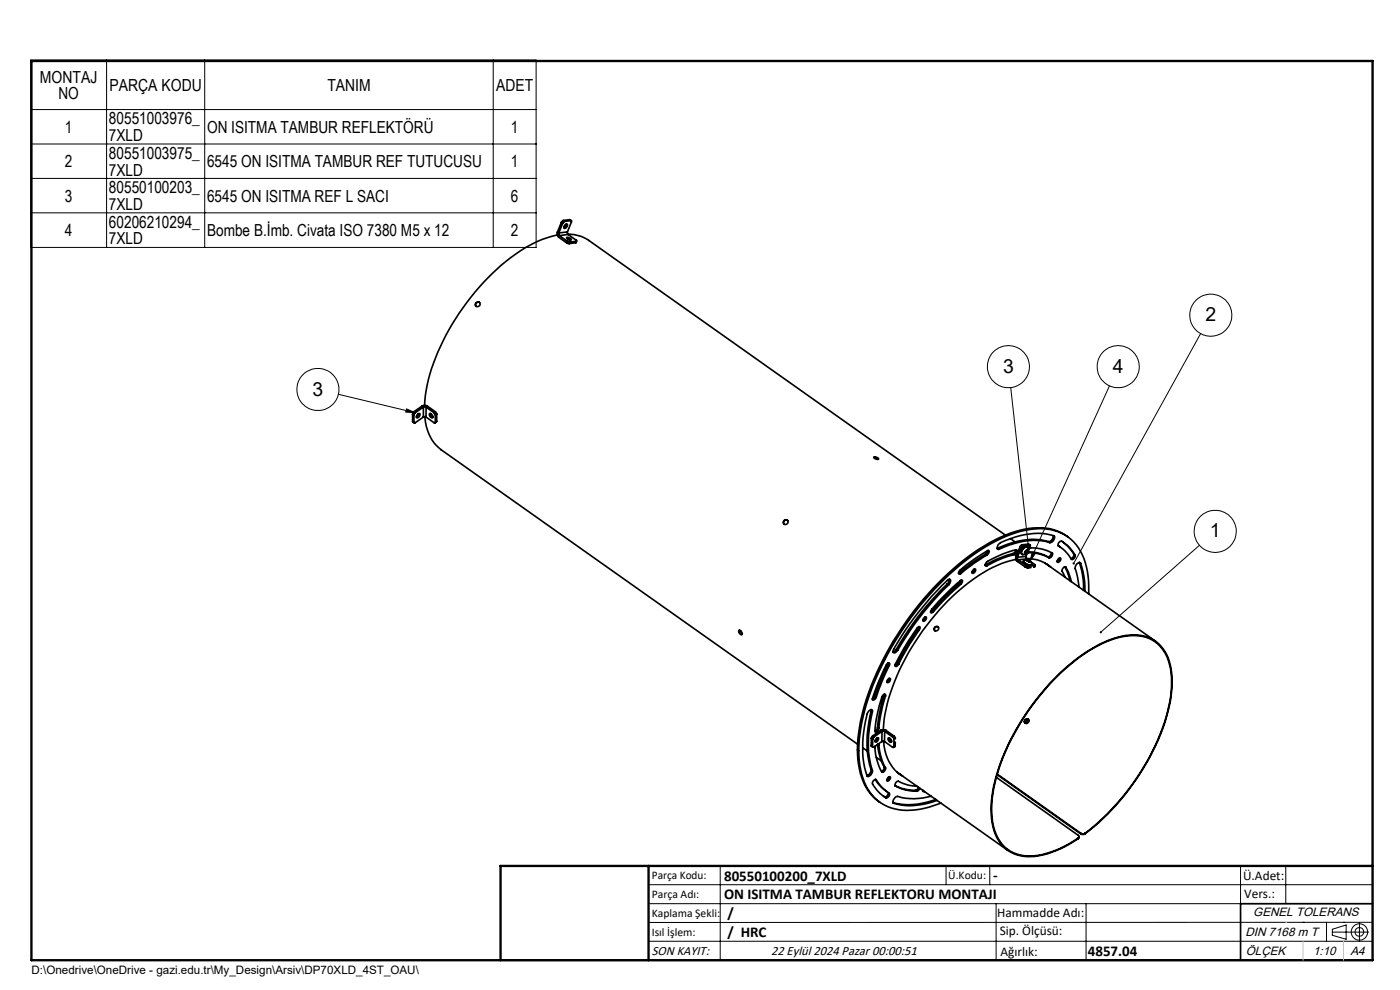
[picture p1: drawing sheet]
<svg xmlns="http://www.w3.org/2000/svg" width="297mm" height="210mm" viewBox="0 0 297 210" stroke-linecap="round" stroke-linejoin="round" font-family="sans-serif">
<g fill="none" stroke="#000" stroke-width=".35">
<path d="M118.2 49.9a27.1 27.1 0 0 0-12.8 7.2 49.5 49.5 0 0 0-14.8 24.6l-.5 4.3M118.3 49.2a.96 .96 0 0 0 .2 1.1M118.3 49.2l.2 .2M118.5 49.4l.2 .6M118.5 50.3l1.7 1.2M118.7 50l1.7 1.2M118.7 50l-.2 .3M119.1 47.2l.3 .2M119.1 47.2l-.8 2M119.4 47.4l-.9 2M119.5 46.8l-.4 .4M119.5 46.8l.3 .2"/>
<path d="M119.8 47l-.4 .4M119.8 47.8l.4-.3a.57 .57 0 0 1 0 .7 .57 .57 0 0 1-.6 .2zM120.1 47.5l-.5 .7M120.2 50.4h.1a.83 .83 0 0 1 .9 .5 .82 .82 0 0 1-1-.5zM120.2 51.5l.6 .2M120.4 51.2l.5 .2M120.4 49.2l.1 .5M120.4 51.2l-.2 .3M120.4 49.2l-1.9 .2M120.4 49.7l1.4 .1 1.4 .3 1.7 .9 88.4 62.5M120.4 50.7l.4 .2M120.5 49.7l1.8 1.3-.1 .2"/>
<path d="M120.5 49.7l-1.8 .3M120.8 46.6l.4 .2M120.8 46.6l.3 .2M120.8 46.6l-1.3 .2M120.9 51.4l-.1 .3M121.1 46.8l.1 .3-.8 2.1M121.1 46.8l-1.3 .2M122.1 51.5l-1.3 .2M122.2 51.2l-1.3 .2M122.2 51.2l-.1 .3M122.3 51.1l-.2 .4M101.7 64.2a.57 .57 0 0 0-.6 .1 .57 .57 0 0 0-.1 .7"/>
<path d="M87.5 89.4l.4 .3M87.5 87.8l.3 .2M87.5 89.4l.3 .2M87.5 87.8v1.6M87.8 87.3l-.3 .5M87.8 88v1.6M87.8 87.3l.3 .3M88.1 87.6l-.3 .4M88.6 87.9l.4-.2a.56 .56 0 0 1 0 .6 .56 .56 0 0 1-.7 .2zM88.8 87.7l-.5 .7M89.5 86.1a.99 .99 0 0 1 1.2 0M89.5 86.1l.3 .3"/>
<path d="M89.5 86.1l-1.7 1.2M89.8 88.5l-1.7 1.2-.3-.1M89.8 86.4h.6M89.8 88.5h.6M89.8 86.4v2.1M89.8 86.4l-1.7 1.2M90.1 88.4a9.6 9.6 0 0 0 3.5 7l88.3 62.5M90.4 86.4v2.1M90.4 86.4l1.7 1.2M90.7 86.1l-.3 .3M90.7 86.1l1.7 1.2M91.1 87.7a.68 .68 0 0 1 .7 .9 .74 .74 0 0 1-.7-.9z"/>
<path d="M91.3 87.7l.5 .7M91.4 87.7l.4 .7M92.1 87.6l.3 .4M92.4 88l-.1 1.7-1.9-1.2M92.4 87.3l.2 .5M92.4 87.3l-.3 .3M92.6 89.4v.1M92.6 89.4l-.3 .3M92.6 87.8l-.2 .2M92.6 87.8v1.6M185.4 97l.5 .1 .4 .3M185.4 96.9h.1a.85 .85 0 0 1 .9 .5h-.1a.73 .73 0 0 1-.9-.5z"/>
<path d="M167.1 110.4a.55 .55 0 0 0-.7 .1 .55 .55 0 0 0-.1 .7M209.1 117.5l-2.8 1.8-2.7 2.2M209.1 117.5l.3 .2M209.1 119.8l.3 .2M209.1 119.8l-.1 .1M209.4 117.7a34.2 34.2 0 0 0-5.6 4M209.4 117.7l.5-.7-.2-.2h-.2a34.2 34.2 0 0 0-6.1 4.4v.5l.2 .1 .2-.1M209.6 116.8l-.5 .7M211.7 116.3l.3 .2M211.7 116.3h-.2M214.4 114.3l.9 .7M214.9 117.4a24.4 24.4 0 0 0-5.8 2.4"/>
<path d="M214.9 117.4l.3 .2M215.2 117.6a22.4 22.4 0 0 0-5.8 2.4M215.2 117.6a.75 .75 0 0 0 .5-1 18.8 18.8 0 0 0-6.5 2.8l-.2 .6h.4M215.5 116.6l-.2 .5-.4 .3M215.5 118.7a26.7 26.7 0 0 0-12.6 7 50 50 0 0 0-14.9 24.6l-.4 2.2-.2 2.3M215.5 118a.96 .96 0 0 0 .3 1.1M215.5 118l.3 .2M215.8 118.2l.2 .5M215.8 119.1l1.7 1.2M216 118.7l1.7 1.2M216 118.7l-.2 .4M216.4 115.9l.3 .2"/>
<path d="M216.4 115.9l-.9 2.1M216.7 116.1l-.9 2.1M216.8 115.6l-.4 .3M216.8 115.6l.3 .2M217.1 115.8l-.4 .3M217.1 116.3a.54 .54 0 0 1 .8-.3 .54 .54 0 0 1 .2 .9l-.3 .4a.6 .6 0 0 1-1 .2 .6 .6 0 0 1 .2-1zM217.1 119a1.35 1.35 0 0 0 1.8 .8v-.1M217.5 117.1v.2h.2M217.6 116.8l.2-.1a.46 .46 0 0 1 .2 .5 .46 .46 0 0 1-.5 .3l-.2-.2zM217.7 116.8l-.2 .3M217.7 119.9l.5 .2M217.7 118l-.1 .3 .2 .3"/>
<path d="M217.7 119.9l-.2 .4M217.7 118l-1.9 .2M217.7 118.5a7.9 7.9 0 0 1 5.2 1.8M217.7 116.9l-.2 .2 .2 .2M217.7 116.9l.2 .1M217.7 116.8v.1M217.8 118.7l.7 .2 .1 .2a.62 .62 0 0 1-.8-.4zM217.8 118.6l-1.8 .1M217.8 118.6l.2 .1M217.9 118.7h-.3a.36 .36 0 0 0-.4 .3 .36 .36 0 0 0 .3 .4 1.05 1.05 0 0 0 1.4 .3l-.4-.8M217.9 116.1a1.09 1.09 0 0 0-1.3 1.2l.2 .3M217.9 117v-.2h-.2l-.2 .3"/>
<path d="M217.9 117l-.2 .3M218 117.1l.2 .2zM218.1 117a8.9 8.9 0 0 1 4.2 1.1M218.1 118.8h-.3l.2 .2M218.1 118.8l.3 .1M218.1 118.8l-.1 .2M218.1 116.9l.2 .1M218.2 117.3a8.4 8.4 0 0 1 4.4 1M218.2 115.4l.3 .2M218.2 115.4l.2 .2M218.2 115.4l-1.4 .2M218.4 116.3a6.9 6.9 0 0 1 4.3 .8l.5 .2a.75 .75 0 0 1-.6 1"/>
<path d="M218.4 118.9l.1 .2-.5-.1M218.4 118.9l-.1 .2M218.4 115.6l.2 .1-.1 .2-.8 2.1M218.4 115.6l-1.3 .2M218.8 119.2l.7 .6v.2M219.5 120l-1.3 .1M219.5 120l-.1 .3M219.6 119.9l-.2 .4M221.7 119.4l23.4 16.6M222.1 119.7l.5 .4M222.3 118.1l.3 .2M222.4 114.9a14.8 14.8 0 0 0-10.7 1.4"/>
<path d="M222.4 114.9l.3 .2M222.7 115.1a1.07 1.07 0 0 0 .9-1.4 15.7 15.7 0 0 0-11.7 1.7l-.4 .9 .2 .2h.3M222.7 115.1a14.8 14.8 0 0 0-10.7 1.4M223 117.2a.86 .86 0 0 1-.7 .9M223.4 113.6a1.21 1.21 0 0 1-1 1.3M224.5 115.7l.4 .4M224.5 115.8h.1M224.5 115.8a9.5 9.5 0 0 1 2.9 2.9 .8 .8 0 0 0 .7-1M224.5 115.8a.71 .71 0 0 1 .7-1 8.2 8.2 0 0 1 2.9 2.9M224.6 118.5l.3-.2a.58 .58 0 0 1 0 .7 .58 .58 0 0 1-.6 .2l.1-.4zM224.8 118.4l-.2 .4-.3 .3M225.5 115l1.4 1.3 .9 1.2"/>
<path d="M226.5 113.9a10.9 10.9 0 0 0-9.3-1.6 35.4 35.4 0 0 0-16.1 9.4 63.3 63.3 0 0 0-18.3 30.2 22.9 22.9 0 0 0 .3 13.9 9.6 9.6 0 0 0 3.6 4.4M227.8 117.5v.5l-.6 .5M227.8 117.5l.3 .2M229 119.3l.7 2.7 .2 3.2M229 119.3l.2 .2M229.2 119.5l.7 2.7 .3 3.2M229.2 119.5v-.1a1.04 1.04 0 0 0-1.1 1.2l.5 1.9 .3 2M156.7 133.7a.61 .61 0 0 1 .6 .9 .77 .77 0 0 1-.6-.9zM156.8 133.7a.7 .7 0 0 0 .6 .8M190.2 137.7l-.8 .6M190.2 137.7l.3 .2M194.7 133.4a48.1 48.1 0 0 0-4.3 7.3"/>
<path d="M194.7 133.4l.3 .2M194.9 132.9l-.2 .5M195 133.6a48.1 48.1 0 0 0-4.4 7.3M195 133.6l.2-.5-.3-.2a24.8 24.8 0 0 0-3.9 6l-1 1.9-.1 .5h.4l.3-.4M196 131.1l.4-.3a.58 .58 0 0 1 0 .7 .58 .58 0 0 1-.6 .2zM196.3 130.9l-.5 .7M197.7 129.6l-.3 .2M197.7 129.6l.3 .1M199.1 133.1a.52 .52 0 0 0-.7 0 .52 .52 0 0 0-.1 .7M200.9 123.9a61.4 61.4 0 0 0-10.7 13.8M200.9 123.9l.3 .2M201.2 124.1l.5-.9-.1-.3h-.3a58.2 58.2 0 0 0-11.9 15.2l.1 .3 .3 .1 .7-.6"/>
<path d="M201.2 124.1a61.4 61.4 0 0 0-10.7 13.8M201.4 122.9l-.1 .6-.4 .4M203.6 123.7a48.6 48.6 0 0 0-5.9 5.9M203.6 121.5l-.3 .1M203.6 123.7l.2 .2M203.6 121.5l.2 .2M203.8 123.9l.4-.6-.2-.3a35.7 35.7 0 0 0-6.6 6.7l.2 .3 .4-.3M203.8 123.9l-3.7 3.5-2.1 2.3M203.9 123l-.3 .7M206.6 120.8l.2-.1a.58 .58 0 0 1 0 .6 .58 .58 0 0 1-.6 .3l.1-.5zM206.7 120.7l-.1 .4-.4 .3M217.5 120.3l.6 .2"/>
<path d="M218.2 120.1l-.1 .4M218.7 120.4l-.6 .1M219.4 120.3h.1M225.9 120.2l.5 1 .6 2M226 120.2l.1 .1M226.1 120.3a.68 .68 0 0 0-.8 .9l.6 1.2M226.1 120.3l.6 1.1 .6 2M231 126a15.2 15.2 0 0 0-3.2-11.1 10.6 10.6 0 0 0-10.3-2.4 34.6 34.6 0 0 0-15 8.4 64.5 64.5 0 0 0-19.1 29.9 25.4 25.4 0 0 0-.3 14.4 9.6 9.6 0 0 0 11.1 6.6l3-.6 2.4-.9M183 158.6l1 .7M184.8 150.8a23.2 23.2 0 0 0 0 12.4M184.8 150.8l.3 .2M184.8 150.5v.3"/>
<path d="M184.8 158.1l.3 .4M184.8 158.1l.3 .3M184.9 156.6l.2 .2M184.9 156.6l-.1 1.5M185.1 151v-.3a.85 .85 0 0 0-1.2 .8 23 23 0 0 0 .1 13.2 1.04 1.04 0 0 0 1.1-1.3M185.1 151a23.1 23.1 0 0 0 0 12.4M185.1 156.1l-.2 .5M185.1 156.8v1.6M185.1 156.1l.3 .2M185.4 156.3l-.3 .5M185.6 147.7l-.5 .6M185.6 147.7l.3 .2"/>
<path d="M185.7 158.2a6.7 6.7 0 0 0 .6 3.9l.8 1.7a.68 .68 0 0 0 .8-.9M185.9 156.7l.3-.2a.5 .5 0 0 1 .2 .5 .5 .5 0 0 1-.5 .4l-.3-.1zM186.1 156.5l-.5 .7zM186.2 154.3l-.6 .8M186.2 157.9a13 13 0 0 0 1.4 4.8M186.2 154.3l.2 .2M186.2 157.9l.2 .1M186.3 157.8l.1 .2M186.4 158a12.3 12.3 0 0 0 1.5 4.9M186.8 154.9l.5-.1 .7 .1M186.8 154.9l.3 .2M186.8 154.9l-1.7 1.2"/>
<path d="M187.1 157.3l-1.7 1.2h-.3v-.1M187.1 157.3h.5M187.1 155.1h.6M187.1 155.1v2.2M187.1 155.1l-1.7 1.2M187.4 157.2a8.9 8.9 0 0 0 4.1 7.4M187.6 147.4a33.5 33.5 0 0 0-1.4 6.9M187.6 147.4l.3 .2M187.6 147.2v.2M187.6 157.3l1.7 1.2 .2 .1 .1-.2M187.7 155.1l-.1 2.2M187.7 155.1l1.7 1.2"/>
<path d="M187.9 147.6l-.1-.4-.4 .2a21.3 21.3 0 0 0-1.8 7.6v.2a.62 .62 0 0 0 .8-.7M187.9 147.6a33.8 33.8 0 0 0-1.5 6.9M188 154.9l-.3 .2M188 154.9l1.7 1.2M188.3 144.1l.5-.2a.56 .56 0 0 1 0 .6 .56 .56 0 0 1-.6 .2zM188.4 140.9l-1.2 2.6-1.6 4.2M188.4 140.9l.3 .2M188.4 156.6a.6 .6 0 0 1 .6 .8 .73 .73 0 0 1-.6-.8zM188.5 140.6l-.1 .3M188.6 143.9l-.1 .4-.4 .3M188.6 156.5l.5 .8M188.7 141.1l-1.6 3.4-1.2 3.4"/>
<path d="M188.7 141.1v-.4l-.3-.1a31.8 31.8 0 0 0-3.3 7.8h.4l.4-.5M188.7 156.6l.4 .6M189.4 156.3l.3 .5M189.7 156.1l.2 .5M189.7 156.8l-.1 1.6M189.7 156.1l-.3 .2M189.9 158.2l-.3 .3M189.9 158.2l-.3 .2M189.9 156.6l-.2 .2M189.9 156.6v.1M189.9 157.4v.8M190.4 140.7l-.5 .5"/>
<path d="M190.4 140.7l.2 .2M217.5 152.7l-.2 .5M217.6 152.9l-.1 .2M218.2 152.6a.52 .52 0 0 0-.7 .1 .52 .52 0 0 0 0 .7M218.2 152.7l-.5 .1-.2 .6M218.2 152.7l-.5 .7M218.3 152.9l-.5 .5M184.8 163.2a1.37 1.37 0 0 1-.9 1.3M184.8 163.2l.3 .2M185.7 165.3a8.7 8.7 0 0 0 2.5 2.7M185.8 165.3l.1 .1M185.9 165.4a11.5 11.5 0 0 0 2.8 3.1l-.2 .5-.5 .3"/>
<path d="M185.9 165.4a.69 .69 0 0 0-.8 .9 8.2 8.2 0 0 0 2.9 3M185.9 160.6l1.1 .8M187.4 168.9l.3 .1M187.6 162.7l-.2 .6-.4 .3M187.6 162.7l.3 .2M187.7 169l.3 .3M188.3 165l.4-.3a.58 .58 0 0 1 0 .7 .58 .58 0 0 1-.6 .2zM188.4 168.1a.85 .85 0 0 1-.7 .9M188.6 164.8l-.5 .7M189.5 170.3l.1 .1M189.9 166.6a9.4 9.4 0 0 0 4.3 1M189.9 166.7a9 9 0 0 0 4.6 1.1"/>
<path d="M189.9 166.7a.75 .75 0 0 1 .7-1 8.3 8.3 0 0 0 4 1.1M189.9 166.7h.1M190.3 163.8l23.5 16.6M190.7 164.1l.5 .3M194.2 167.6l.3 .2M194.9 167l-.7 .6M195.2 167.2l-.7 .6M195.8 167.6l.1 .3h.2M195.8 167.7h.1M197.6 168.9a13 13 0 0 1-7.3 0 1.11 1.11 0 0 0-.7 1.5M198.5 169.6a14.5 14.5 0 0 1-9.1 .6M198.8 169.8a14.1 14.1 0 0 1-9.2 .6"/>
<path d="M211.3 164.9l17.5 12.4 .1 .2-.2 .3M211.5 164.3l17.8 12.6M211.6 164.2l17.7 12.6M228.7 177.8v.1M228.9 177.5l-.2 .4M229.3 176.8l.4 .1 .5-.1M229.3 176.8v.1M230.2 176.9l-.4 .1-.5-.1M230.2 176.9a49.9 49.9 0 0 0 17.8-26.9 17.5 17.5 0 0 0-.5-11.2 7.5 7.5 0 0 0-7.9-4.1 23.3 23.3 0 0 0-12.1 5.8 50 50 0 0 0-16.7 26.1 17.3 17.3 0 0 0 .7 11.1 7.7 7.7 0 0 0 8.8 3.8 22.3 22.3 0 0 0 8.4-3.6M230.2 176.8a49.5 49.5 0 0 0 17.7-26.9 16.4 16.4 0 0 0-.6-11.1 7.4 7.4 0 0 0-8-3.9 23.8 23.8 0 0 0-12.3 6.1 49.3 49.3 0 0 0-16.2 26.4 15.5 15.5 0 0 0 1.1 10.7 7.6 7.6 0 0 0 8.4 3.3 21.6 21.6 0 0 0 8.4-3.6M230.2 176.8v.1M291.2 191.7h-28v12"/>
<path d="M106.2 203.7h185"/>
<circle cx="101.3" cy="64.5" r=".51"/>
<circle cx="166.7" cy="110.8" r=".52"/>
<circle cx="198.7" cy="133.4" r=".5"/>
<circle cx="217.8" cy="152.9" r=".49"/>
</g>
<g fill="none" stroke="#000" stroke-width=".21">
<path d="M6.5 12.7h107.2v39.8h-107.2zM22.6 12.7v39.8M43.4 12.7v39.8M104.6 12.7v39.8M6.5 23.2h107.2M6.5 30.5h107.2M6.5 37.8h107.2M6.5 45.1h107.2M254.7 70.8l-26.9 48.7M71.8 83.6l16.3 4M86.3 86.7l1.8 .9-2-.2zM214.4 82.2l3.8 34.3"/>
<path d="M235.4 81.8l-16.9 37.3M219 117.1l.6 .3-1.1 1.7zM254.5 115.7l-21 18.4M137.6 187.7h153.6M137.6 191.7h153.6M137.6 199.7h153.6M152.8 183.7v20M200.7 183.7v4M210 183.7v4M211.3 191.7v12M230.4 191.7v12M263.2 183.7v20"/>
<path d="M272.8 183.7v8M276.4 195.6h.1M281.4 195.6v4.1M282.6 197.7h7.8M282.6 197.1l3-.9v3l-3-.8zM285 195.6h.1M288.4 195.8v3.8M291.2 195.6l-153.6 .1"/>
<circle cx="213.9" cy="77.8" r="4.5"/>
<circle cx="237.2" cy="77.8" r="4.5"/>
<circle cx="256.9" cy="66.9" r="4.5"/>
<circle cx="67.4" cy="82.6" r="4.5"/>
<circle cx="257.8" cy="112.7" r="4.5"/>
<circle cx="288.4" cy="197.7" r="1.74"/>
<circle cx="288.4" cy="197.7" r=".93"/>
</g>
<path d="M6.7 12.9h284.5v190.8h-284.5zM137.6 183.7v20M291.2 183.7h-185v20" fill="none" stroke="#000" stroke-width=".5"/>
<path d="M272.8 195.6h.1M276.4 199.7v4M285 199.7v4" fill="none" stroke="#c0c0c0" stroke-width=".21"/>
<path d="M218.1 116.3a.25 .25 0 0 0-.1 .3 .25 .25 0 0 0 .3 .1l-.1-.2 .1 .2 .2-.2zM233.4 133.9l-.1 .3 .2-.1-.1 .2a.23 .23 0 0 0 .3 0 .23 .23 0 0 0 0-.4 .23 .23 0 0 0-.3 0zM227.6 119.4v.3l.2-.2-.2 .2a.24 .24 0 0 0 .4-.1 .24 .24 0 0 0-.1-.3 .24 .24 0 0 0-.3 .1zM219 117.1l.6 .3-1.1 1.7zM86.3 86.7l1.8 .9-2-.2z" fill="#000"/>
<g font-size="4.1">
<text x="255.7" y="68.2">2</text>
<text x="66.3" y="83.9">3</text>
<text x="212.8" y="79.1">3</text>
<text x="236.1" y="79.1">4</text>
<text x="256.7" y="114">1</text>
</g>
<g font-size="3.5">
<text x="8.5" y="17.5">MONTAJ</text>
<text x="12.4" y="21">NO</text>
<text x="23.2" y="19.3">PARÇA KODU</text>
<text x="69.5" y="19.3">TANIM</text>
<text x="105.3" y="19.3">ADET</text>
<text x="13.8" y="28.2">1</text>
<text x="23.1" y="26.4">80551003976_</text>
<text x="23.1" y="29.9">7XLD</text>
<text x="43.9" y="28.2">ON ISITMA TAMBUR REFLEKTÖRÜ</text>
<text x="108.4" y="28.2">1</text>
<text x="13.8" y="35.5">2</text>
<text x="23.1" y="33.7">80551003975_</text>
<text x="43.9" y="35.5">6545 ON ISITMA TAMBUR REF TUTUCUSU</text>
<text x="108.4" y="35.5">1</text>
<text x="23.1" y="37.2">7XLD</text>
<text x="23.1" y="41">80550100203_</text>
<text x="13.8" y="42.8">3</text>
<text x="23.1" y="44.6">7XLD</text>
<text x="43.9" y="42.8">6545 ON ISITMA REF L SACI</text>
<text x="108.4" y="42.8">6</text>
<text x="13.8" y="50.1">4</text>
<text x="23.1" y="48.3">60206210294_</text>
<text x="23.1" y="51.9">7XLD</text>
<text x="43.9" y="50.1">Bombe B.İmb. Civata ISO 7380 M5 x 12</text>
<text x="108.4" y="50.1">2</text>
</g>
<g font-size="3.2">
<text x="153.6" y="186.8">80550100200_7XLD</text>
<text x="153.6" y="190.8">ON ISITMA TAMBUR REFLEKTORU MONTAJI</text>
<text x="210.7" y="186.6">-</text>
<text x="154.3" y="194.8">/</text>
<text x="154.3" y="198.8">/ HRC</text>
<text x="230.8" y="202.8">4857.04</text>
</g>
<g font-size="2.8">
<text x="263.7" y="186.7">Ü.Adet:</text>
<text x="263.9" y="190.5">Vers.:</text>
<text x="211.5" y="194.5">Hammadde Adı:</text>
<text x="138.3" y="202.6">SON KAYIT:</text>
<text x="163.6" y="202.6">22 Eylül 2024 Pazar 00:00:51</text>
<text x="212.1" y="198.4">Sip. Ölçüsü:</text>
<text x="212.2" y="202.7">Ağırlık:</text>
</g>
<g font-size="2.6">
<text x="265.9" y="194.4">GENEL TOLERANS</text>
<text x="264.2" y="198.5">DIN 7168 m T</text>
<text x="264.3" y="202.6">ÖLÇEK</text>
<text x="278.5" y="202.6">1:10</text>
<text x="286.5" y="202.6">A4</text>
</g>
<g font-size="2.5">
<text x="138.3" y="186.4">Parça Kodu:</text>
<text x="138.3" y="190.5">Parça Adı:</text>
<text x="201.2" y="186.5">Ü.Kodu:</text>
<text x="138.3" y="194.5">Kaplama Şekli:</text>
<text x="138.3" y="198.6">Isıl İşlem:</text>
<text x="6.7" y="206.7">D:\Onedrive\OneDrive - gazi.edu.tr\My_Design\Arsiv\DP70XLD_4ST_OAU\</text>
</g>
</svg>
